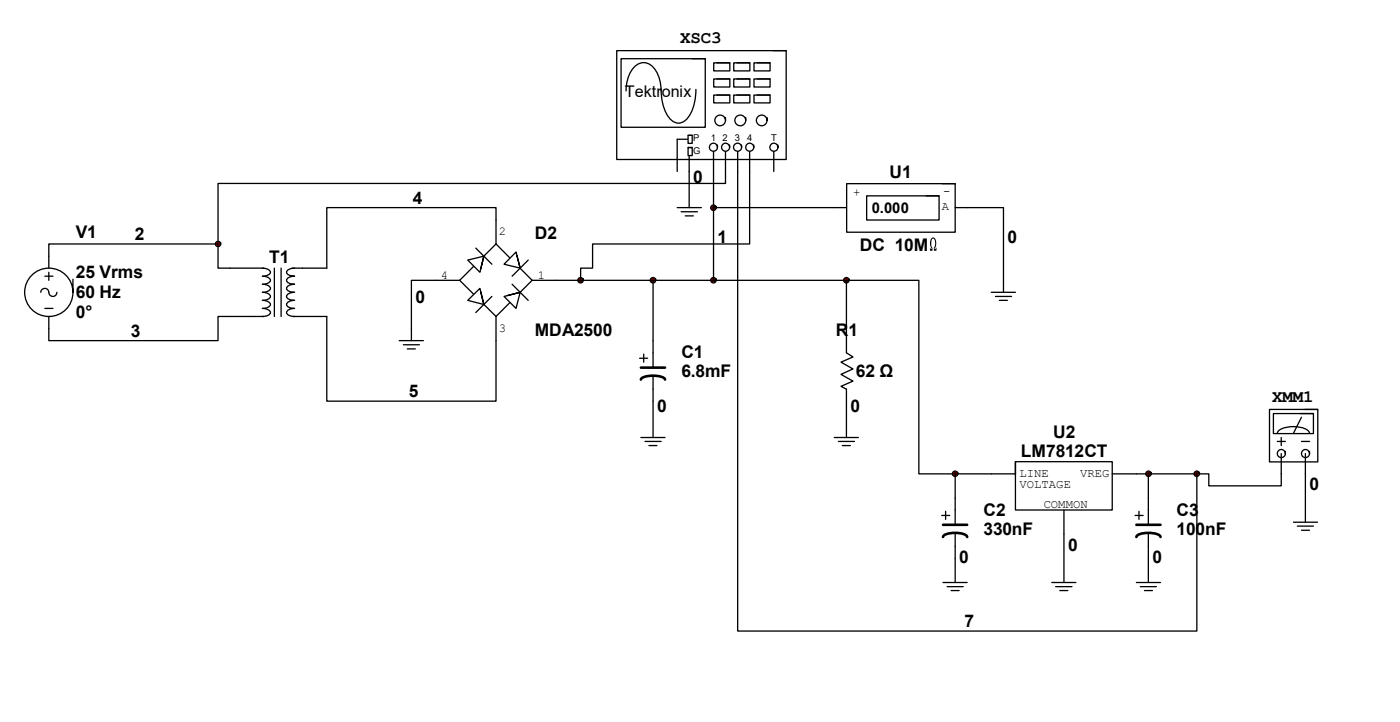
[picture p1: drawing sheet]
<svg xmlns="http://www.w3.org/2000/svg" width="136mm" height="70mm" viewBox="0 0 136 70" stroke-linecap="round" stroke-linejoin="round" font-family="sans-serif">
<g fill="none" stroke="#000" stroke-width=".13">
<path d="M22.4 30.8h3.3M22.4 26.1h3.3M25.5 26.1a.72 .72 0 0 1 .8 .4 .71 .71 0 0 1-.8 .4 .72 .72 0 0 1 .8 .4 .71 .71 0 0 1-.8 .3 .72 .72 0 0 1 .8 .4 .71 .71 0 0 1-.8 .4 .72 .72 0 0 1 .8 .4 .71 .71 0 0 1-.8 .4 .72 .72 0 0 1 .8 .4 .71 .71 0 0 1-.8 .4 .72 .72 0 0 1 .8 .4 .71 .71 0 0 1-.8 .4M26.7 26.1v4.7M27.4 26.1v4.7M28.4 26.1h3.4M28.5 30.8h3.3M28.7 26.1a.7 .7 0 0 0-.8 .4 .69 .69 0 0 0 .8 .4 .7 .7 0 0 0-.8 .4 .69 .69 0 0 0 .8 .3 .7 .7 0 0 0-.8 .4 .69 .69 0 0 0 .8 .4 .7 .7 0 0 0-.8 .4 .69 .69 0 0 0 .8 .4 .7 .7 0 0 0-.8 .4 .69 .69 0 0 0 .8 .4 .7 .7 0 0 0-.8 .4 .69 .69 0 0 0 .8 .4M38.8 33.1h2.4M39.3 33.5h1.5M39.6 33.9h.8M40 32v1.1"/>
<path d="M44.7 27.3l3.6-3.6 3.5 3.6-3.5 3.5zM46.3 24.1l1.6 1.6M47.9 28.8l-1.6 1.6M49.8 27.6l1.6 1.6M51.4 25.3l-1.6 1.6M62.2 34.8h.8M62.6 34.4v.8M63.6 36.5v6M63.6 33.1v2.6M82.4 33.1v1.2l.6 .4-1.2 .5 1.2 .7-1.2 .5 1.2 .7-1.2 .5 .6 .2v4.7M96.5 28.4h2.3M96.9 28.8h1.5"/>
<path d="M97.2 29.2h.8M97.6 27.3v1.1M62.4 42.5h2.3M62.8 42.9h1.5M63.1 43.3h.8M81.2 42.5h2.3M81.6 42.9h1.6M82 43.3h.7"/>
</g>
<path d="M62.4 35.7h2.3M62.4 36.9a1.23 1.23 0 0 1 1.2-.4 1.18 1.18 0 0 1 1.1 .4" fill="none" stroke="#000" stroke-width=".25"/>
<path d="M49.1 28.8l1.5-.4-.4 1.6z" fill="#fff"/>
<path d="M50.6 28.4l-1.5 .4 1.1 1.2 .4-1.6-1.2 .3" fill="none" stroke="#000" stroke-width=".13"/>
<path d="M50.2 24.5l.4 1.6-1.5-.4z" fill="#fff"/>
<path d="M50.3 24.8l.3 1.3-1.5-.4 1.1-1.2 .4 1.6" fill="none" stroke="#000" stroke-width=".13"/>
<path d="M45.5 25.3l1.6-.4-.4 1.6z" fill="#fff"/>
<path d="M47.1 24.9l-.4 1.6-1.2-1.2 1.6-.4-.3 1.2" fill="none" stroke="#000" stroke-width=".13"/>
<path d="M45.5 29.2l1.2-1.2 .4 1.6z" fill="#fff"/>
<path d="M22.4 30.8h-1.2v2.3h-16.5v-1.1M31.8 30.8v8.2h16.5v-8.2M44.7 27.3h-4.7v4.7M46.8 28.4l.3 1.2-1.6-.4 1.2-1.2 .4 1.6M48.3 21.4v2.3M51.8 27.3h2.3" fill="none" stroke="#000" stroke-width=".13"/>
<path d="M60.1 4.9h16.4v10.6h-16.4z" fill="#fff"/>
<path d="M60 4.9h16.5v10.6h-16.5zM67.1 14.7v.8M75.2 4.9h1.3" fill="none" stroke="#000" stroke-width=".13"/>
<path d="M60.5 5.7h8.1v6.7h-8.1z" fill="#fff"/>
<path d="M60.4 5.7h8.2v6.7h-8.2zM60.9 8.8a2.98 2.98 0 0 1 1.3-2.6 1.31 1.31 0 0 1 1.6 .7l.3 .5 .2 .7v.7M64.3 8.7a3.6 3.6 0 0 0 1.3 3.2 1.15 1.15 0 0 0 1.5-.6 4.9 4.9 0 0 0 .6-2.6M65.9 13.5v2M67.4 5.7h1.2M70.6 14.3v1.2M72.9 14.3v1.2" fill="none" stroke="#000" stroke-width=".13"/>
<path d="M69.5 7.7h1.5v.8h-1.5z" fill="#fff"/>
<path d="M69.5 7.7h1.5v.8h-1.5zM69.8 7.7h1.2" fill="none" stroke="#000" stroke-width=".13"/>
<path d="M71.4 7.7h1.6v.8h-1.6z" fill="#fff"/>
<path d="M71.4 7.7h1.6v.8h-1.6zM71.7 7.7h1.3" fill="none" stroke="#000" stroke-width=".13"/>
<path d="M69.5 9.3h1.5v.7h-1.5z" fill="#fff"/>
<path d="M69.5 9.2h1.5v.8h-1.5zM69.8 9.2h1.2" fill="none" stroke="#000" stroke-width=".13"/>
<path d="M71.4 9.3h1.6v.7h-1.6z" fill="#fff"/>
<path d="M71.4 9.2h1.6v.8h-1.6zM71.7 9.2h1.3" fill="none" stroke="#000" stroke-width=".13"/>
<path d="M69.5 6.1h1.5v.8h-1.5z" fill="#fff"/>
<path d="M69.5 6.1h1.5v.8h-1.5zM69.8 6.1h1.2" fill="none" stroke="#000" stroke-width=".13"/>
<path d="M71.4 6.1h1.6v.8h-1.6z" fill="#fff"/>
<path d="M71.4 6.1h1.6v.8h-1.6zM71.7 6.1h1.3" fill="none" stroke="#000" stroke-width=".13"/>
<path d="M73.4 7.7h1.5v.8h-1.5z" fill="#fff"/>
<path d="M73.4 7.7h1.5v.8h-1.5zM73.7 7.7h1.2" fill="none" stroke="#000" stroke-width=".13"/>
<path d="M73.4 9.3h1.5v.7h-1.5z" fill="#fff"/>
<path d="M73.4 9.2h1.5v.8h-1.5zM73.7 9.2h1.2" fill="none" stroke="#000" stroke-width=".13"/>
<path d="M73.4 6.1h1.5v.8h-1.5z" fill="#fff"/>
<path d="M65.9 13.5h1.2M69.4 14.3v1.2M71.8 14.3v1.2M73.4 6.1h1.5v.8h-1.5zM73.7 6.1h1.2M75.3 14.3v1.2" fill="none" stroke="#000" stroke-width=".13"/>
<circle cx="70.1" cy="11.7" r=".52" fill="#fff"/>
<path d="M70.6 11.4a.55 .55 0 0 1-.4 .8 .55 .55 0 0 1-.6-.5 .52 .52 0 0 1 .5-.5 .52 .52 0 0 1 .5 .5" fill="none" stroke="#000" stroke-width=".13"/>
<circle cx="69.4" cy="14.3" r=".39" fill="#fff"/>
<path d="M69.8 14.1a.4 .4 0 0 1-.1 .5 .4 .4 0 0 1-.6-.1 .4 .4 0 0 1 .1-.5 .39 .39 0 0 1 .6 .3" fill="none" stroke="#000" stroke-width=".13"/>
<circle cx="70.6" cy="14.3" r=".39" fill="#fff"/>
<path d="M71 14.1a.4 .4 0 0 1-.1 .5 .4 .4 0 0 1-.6-.1 .4 .4 0 0 1 .1-.5 .4 .4 0 0 1 .6 .3" fill="none" stroke="#000" stroke-width=".13"/>
<circle cx="71.8" cy="14.3" r=".39" fill="#fff"/>
<path d="M72.2 14.1a.4 .4 0 0 1-.2 .5 .4 .4 0 0 1-.5-.1 .4 .4 0 0 1 .1-.5 .39 .39 0 0 1 .6 .3" fill="none" stroke="#000" stroke-width=".13"/>
<circle cx="73" cy="14.3" r=".39" fill="#fff"/>
<path d="M73.4 14.1a.4 .4 0 0 1-.2 .5 .4 .4 0 0 1-.5-.1 .4 .4 0 0 1 .1-.5 .4 .4 0 0 1 .6 .3" fill="none" stroke="#000" stroke-width=".13"/>
<circle cx="75.3" cy="14.3" r=".39" fill="#fff"/>
<path d="M75.7 14.1a.4 .4 0 0 1-.1 .5 .4 .4 0 0 1-.6-.1 .4 .4 0 0 1 .1-.5 .39 .39 0 0 1 .6 .3" fill="none" stroke="#000" stroke-width=".13"/>
<circle cx="72" cy="11.7" r=".52" fill="#fff"/>
<path d="M72.6 11.4a.56 .56 0 0 1-.4 .8 .56 .56 0 0 1-.7-.5 .53 .53 0 0 1 .5-.5 .53 .53 0 0 1 .6 .5" fill="none" stroke="#000" stroke-width=".13"/>
<circle cx="74.1" cy="11.7" r=".52" fill="#fff"/>
<path d="M74.6 11.4a.55 .55 0 0 1-.3 .8 .55 .55 0 0 1-.7-.5 .52 .52 0 0 1 .5-.5 .52 .52 0 0 1 .5 .5" fill="none" stroke="#000" stroke-width=".13"/>
<path d="M67 13.2h.4v.7h-.4z" fill="#fff"/>
<path d="M67 13.2h.4v.7h-.4zM67 13.2h.4" fill="none" stroke="#000" stroke-width=".13"/>
<path d="M67 14.4h.4v.7h-.4z" fill="#fff"/>
<path d="M65.9 15.5v1.2M67 14.3h.4v.8h-.4zM67 14.3h.4M67.1 15.5v4.7M69.4 15.5v1.2M70.6 15.5v1.2M71.8 15.5v1.2M72.9 15.5v1.2M75.3 15.5v1.2M65.9 20.2h2.3M66.3 20.6h1.6M66.7 21h.8" fill="none" stroke="#000" stroke-width=".13"/>
<path d="M90.7 23.1h.1a.73 .73 0 0 1 .1 1.1l.2-.1v.3h-.2v-.3a.71 .71 0 0 0-.1-.9 .75 .75 0 0 0-.1 .9v.3h-.2v-.3l.1 .1h.1a.84 .84 0 0 1 0-1.1z" fill="#000"/>
<path d="M82.4 17.9h10.6v4.7h-10.6z" fill="#fff"/>
<path d="M82.4 17.9h10.6v4.7h-10.6zM91.7 17.9h1.3" fill="none" stroke="#000" stroke-width=".13"/>
<path d="M84.4 19.1h7v2.3h-7z" fill="#fff"/>
<path d="M84.3 19h7.1v2.4h-7.1zM90.1 19h1.3M81.2 20.2h1.2M93 20.2h4.6v7.1" fill="none" stroke="#000" stroke-width=".13"/>
<circle cx="69.4" cy="27.2" r=".27" fill="#f00"/>
<path d="M69.7 27.1l-.1 .3-.2 .1a.26 .26 0 0 1-.2-.3 .26 .26 0 0 1 .2-.2 .26 .26 0 0 1 .3 .3" fill="none" stroke="#000" stroke-width=".13"/>
<circle cx="69.4" cy="20.2" r=".26" fill="#f00"/>
<g fill="none" stroke="#000" stroke-width=".13">
<path d="M69.4 16.7v10.6M4 28.4a.39 .39 0 0 1 .4-.4 .39 .39 0 0 1 .3 .4 .39 .39 0 0 0 .4 .4 .39 .39 0 0 0 .4-.4M4.4 26.9h.8M4.4 30h.8M4.7 24.9v1.2M4.7 26.5v.8M4.7 30.8v1.2M7.1 27.1a3.5 3.5 0 0 1-.5 2.8 2.35 2.35 0 0 1-3.8-.1 2.35 2.35 0 0 1 1.2-3.6 2.35 2.35 0 0 1 3.1 2.2M48.3 21.4v-1.2h-16.5v5.9M69.4 20.2h11.8M69.7 20.1l-.1 .3-.2 .1a.26 .26 0 0 1-.2-.3 .26 .26 0 0 1 .2-.3 .26 .26 0 0 1 .3 .3M96.5 46.1h2.3"/>
<path d="M98.8 44.9h9.4v4.7h-9.4zM102.3 56.6h2.4M102.7 57h1.6M103.1 57.4h.8M103.5 49.6v7M108.2 46.1h2.4"/>
</g>
<circle cx="21.2" cy="23.7" r=".26" fill="#f00"/>
<path d="M70.6 16.7v1.1h-49.4v5.9M4.7 24.9v-1.2h16.5v2.4h1.2M21.5 23.6a.27 .27 0 0 1-.1 .3 .27 .27 0 0 1-.4 0 .27 .27 0 0 1 .1-.4 .25 .25 0 0 1 .4 .2M91.6 50.1h.8M92 49.7v.8M93 48.4v2.6M93 51.8v2.5M110.5 50.1h.7M110.8 49.7v.8M111.7 48.4v2.6M111.7 51.8v2.5" fill="none" stroke="#000" stroke-width=".13"/>
<path d="M91.8 51h2.3M91.8 52.2a1.18 1.18 0 0 1 1.2-.4 1.16 1.16 0 0 1 1.1 .4M110.6 51h2.3M110.6 52.2a1.16 1.16 0 0 1 1.1-.4 1.18 1.18 0 0 1 1.2 .4" fill="none" stroke="#000" stroke-width=".25"/>
<circle cx="111.8" cy="46.1" r=".26" fill="#f00"/>
<path d="M91.8 56.6h2.3M92.2 57h1.5M92.5 57.4h.8M93 54.3v2.3M110.6 46.1h1.1v2.3M110.6 56.6h2.3M111 57h1.5M111.4 57.4h.7M111.7 54.3v2.3M112 45.9a.31 .31 0 0 1-.3 .4l-.1-.1-.1-.1a.26 .26 0 0 1 .3-.3 .26 .26 0 0 1 .2 .3" fill="none" stroke="#000" stroke-width=".13"/>
<path d="M123.6 39.8h4.6v5.1h-4.6z" fill="#fff"/>
<path d="M123.5 39.8h4.7v5.1h-4.7zM127 39.8h1.2" fill="none" stroke="#000" stroke-width=".13"/>
<path d="M123.9 40.2h3.9v2h-3.9z" fill="#fff"/>
<path d="M123.9 40.2h3.9v2h-3.9zM126.5 40.2h1.3M126.6 40.6l-.7 1.5" fill="none" stroke="#000" stroke-width=".13"/>
<circle cx="124.7" cy="44.1" r=".39" fill="#fff"/>
<path d="M125.1 43.9a.4 .4 0 0 1-.2 .5 .4 .4 0 0 1-.5-.1 .4 .4 0 0 1 .1-.5 .39 .39 0 0 1 .6 .3" fill="none" stroke="#000" stroke-width=".13"/>
<circle cx="127" cy="44.1" r=".39" fill="#fff"/>
<path d="M124.3 42.9h.8M124.3 42.1a1.08 1.08 0 0 1 1.1-.6 2.62 2.62 0 0 1 2 .4v.2M124.7 42.5v.8M124.7 44.1v2M126.6 42.9h.8M127 44.1v2M127.4 43.9a.4 .4 0 0 1-.1 .5 .4 .4 0 0 1-.6-.1 .4 .4 0 0 1 .1-.5 .39 .39 0 0 1 .6 .3" fill="none" stroke="#000" stroke-width=".13"/>
<circle cx="116.5" cy="46.1" r=".26" fill="#f00"/>
<path d="M71.8 16.7v44.7h44.7v-15.3h-4.8M116.5 46.1h1.1v1.1h7.1v-1.1M116.7 45.9l-.1 .3-.1 .1a.26 .26 0 0 1-.3-.2 .26 .26 0 0 1 .3-.3 .26 .26 0 0 1 .2 .3M125.9 50.8h2.3M126.2 51.2h1.6M126.6 51.6h.8M127 46.1v4.7" fill="none" stroke="#000" stroke-width=".13"/>
<circle cx="82.4" cy="27.2" r=".27" fill="#f00"/>
<path d="M69.4 27.3h13v5.8M82.6 27.1l-.1 .3-.1 .1a.26 .26 0 0 1-.3-.3 .26 .26 0 0 1 .3-.2 .26 .26 0 0 1 .2 .3" fill="none" stroke="#000" stroke-width=".13"/>
<circle cx="92.9" cy="46.1" r=".26" fill="#f00"/>
<path d="M82.4 27.3h7v18.8h7.1M93 46.1v2.3M93.2 45.9l-.1 .3-.1 .1a.26 .26 0 0 1-.3-.2 .26 .26 0 0 1 .2-.3 .26 .26 0 0 1 .3 .3" fill="none" stroke="#000" stroke-width=".13"/>
<circle cx="56.5" cy="27.2" r=".27" fill="#f00"/>
<path d="M72.9 16.7v7h-15.2v2.4h-1.2v1.2h-2.4M56.8 27.1l-.1 .3-.2 .1a.26 .26 0 0 1-.3-.3 .26 .26 0 0 1 .3-.2 .26 .26 0 0 1 .3 .3" fill="none" stroke="#000" stroke-width=".13"/>
<circle cx="63.5" cy="27.2" r=".26" fill="#f00"/>
<path d="M56.5 27.3h12.9M63.6 27.3v5.8M63.8 27.1a.27 .27 0 0 1-.1 .4 .27 .27 0 0 1-.4-.2 .27 .27 0 0 1 .3-.3h.1l.1 .3" fill="none" stroke="#000" stroke-width=".13"/>
<g font-size="1.7">
<text x="66.2" y="4.2">XSC3</text>
<text x="67.5" y="17.8">0</text>
<text x="86.6" y="17.3">U1</text>
<text x="7.4" y="23.1">V1</text>
<text x="13.1" y="23.4">2</text>
<text x="40.2" y="19.8">4</text>
<text x="52.1" y="23.2">D2</text>
<text x="69.8" y="23.6">1</text>
<text x="98.1" y="23.6">0</text>
<text x="7.4" y="27">25 Vrms</text>
<text x="7.4" y="29">60 Hz</text>
<text x="26.2" y="25.6">T1</text>
<text x="40.4" y="29.5">0</text>
<text x="83.7" y="24.4">DC 10M</text>
<text x="7.4" y="30.9">0°</text>
<text x="12.7" y="32.8">3</text>
<text x="52.1" y="32.6">MDA2500</text>
<text x="66.3" y="34.9">C1</text>
<text x="81.3" y="32.6">R1</text>
<text x="39.8" y="38.6">5</text>
<text x="64" y="40.1">0</text>
<text x="66.3" y="36.7">6.8mF</text>
<text x="82.8" y="40.1">0</text>
<text x="83.3" y="36.7">62 Ω</text>
<text x="123.8" y="39.1">XMM1</text>
<text x="99.3" y="44.4">LM7812CT</text>
<text x="102.5" y="42.6">U2</text>
<text x="127.4" y="47.7">0</text>
<text x="95.7" y="50.1">C2</text>
<text x="95.7" y="52">330nF</text>
<text x="103.9" y="53.5">0</text>
<text x="114.5" y="50.1">C3</text>
<text x="114.5" y="52">100nF</text>
<text x="93.4" y="54.7">0</text>
<text x="112.1" y="54.7">0</text>
<text x="93.9" y="61">7</text>
</g>
<text font-size="1.6" x="60.8" y="9.5">Tektronix</text>
<text font-size="1.4" x="84.8" y="20.8">0.000</text>
<g font-size="1.2">
<text x="48.5" y="22.9">2</text>
<text x="83" y="19.1">+</text>
<text x="91.6" y="20.4">A</text>
<text x="91.8" y="18.9">-</text>
<text x="42.9" y="27.2">4</text>
<text x="52.3" y="27.2">1</text>
<text x="48.5" y="32.3">3</text>
<text x="99.2" y="46.4">LINE</text>
<text x="99.2" y="47.4">VOLTAGE</text>
<text x="105.1" y="46.4">VREG</text>
<text x="101.6" y="49.4">COMMON</text>
</g>
<g font-size=".9">
<text x="67.5" y="15">G</text>
<text x="67.5" y="13.7">P</text>
<text x="69.2" y="13.7">1</text>
<text x="70.3" y="13.7">2</text>
<text x="71.5" y="13.7">3</text>
<text x="72.7" y="13.7">4</text>
<text x="75" y="13.7">T</text>
</g>
</svg>
